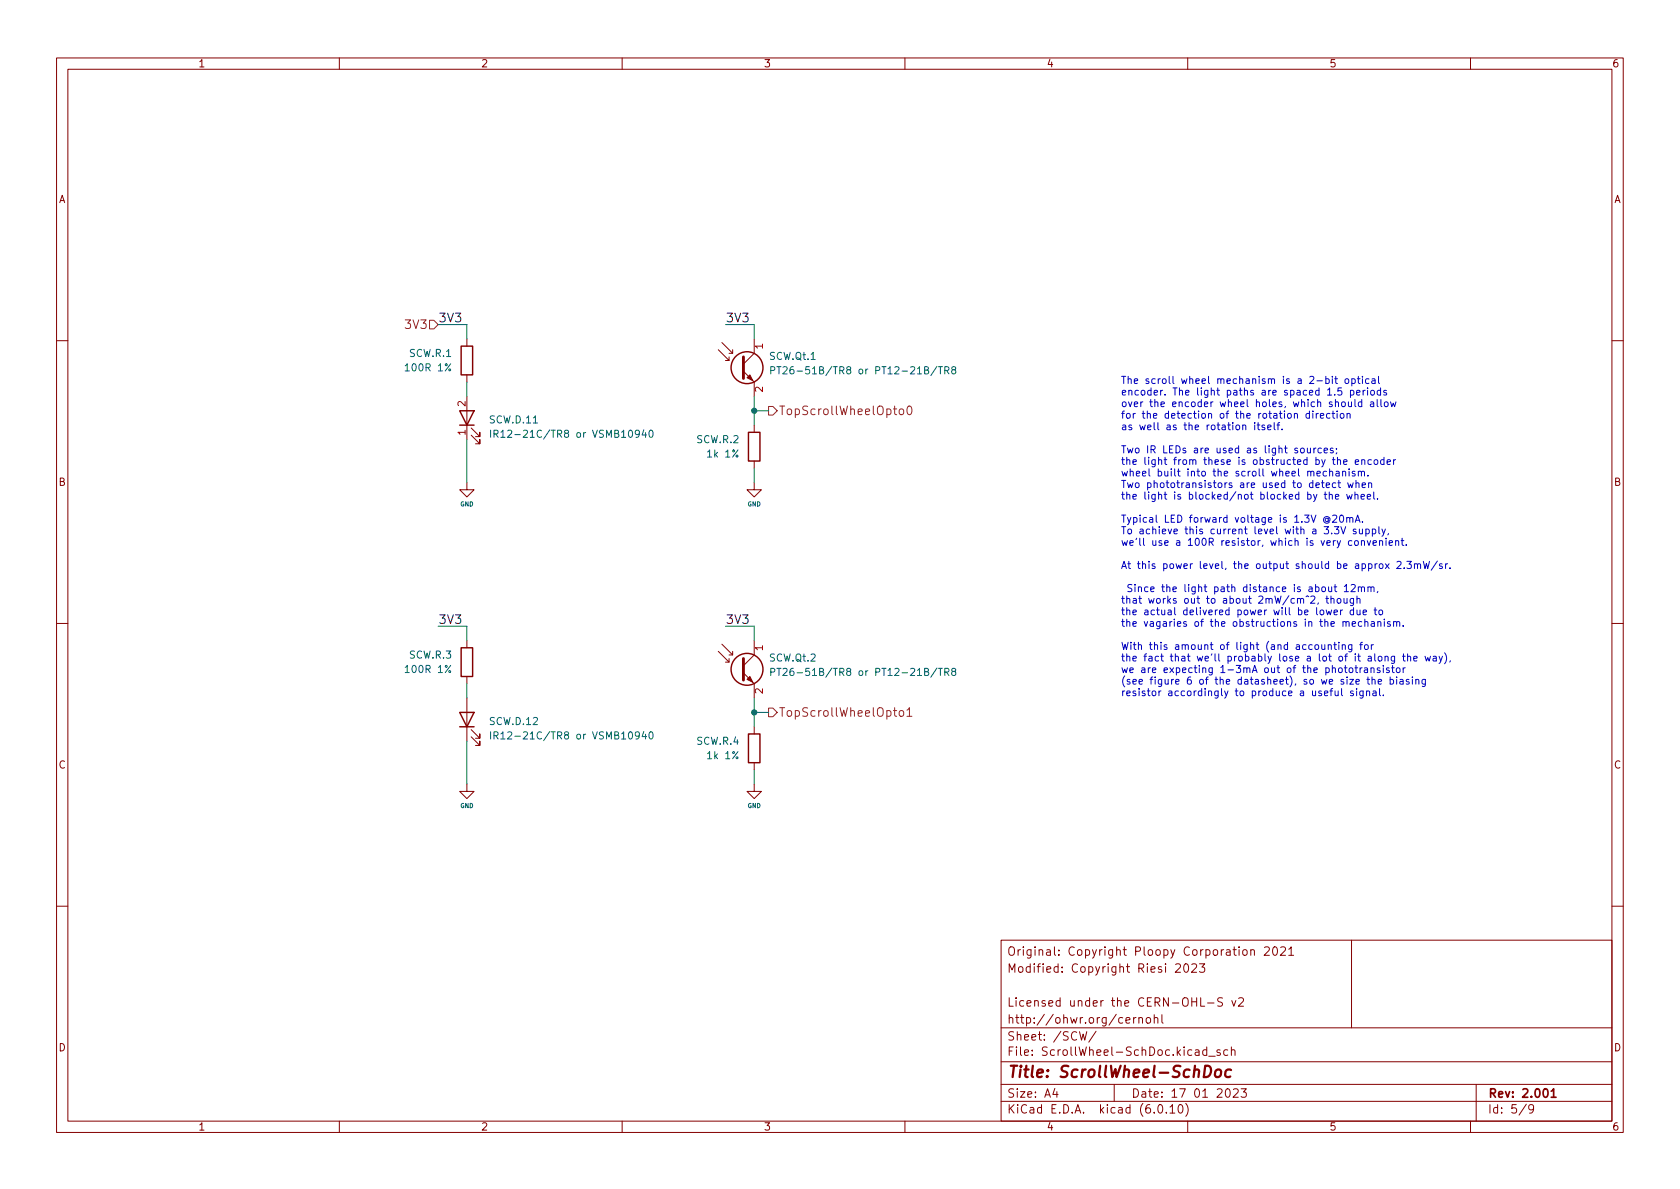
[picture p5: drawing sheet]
<svg xmlns="http://www.w3.org/2000/svg" width="297mm" height="210mm" viewBox="0 0 297 210" stroke-linecap="round" stroke-linejoin="round" font-family="sans-serif">
<g fill="none" stroke="#840000" stroke-width=".18">
<path d="M10 10.2h277v190.1h-277zM12 12.2h273v186.1h-273zM60 10.2v2M110 10.2v2M160 10.2v2M210 10.2v2M260 10.2v2M82.5 59.9v1.3M133.3 59.9v2.6l-1.9 1.9M10 60.2h2M82.5 66.3v1.3M82.5 70.1v7.6"/>
<path d="M83.3 77l1.5 1.5v-.8v.8h-.7M83.3 75.7l1.5 1.5v-.8v.8h-.7M127 61.8l1.9 1.9v-.6M127.6 60.6l1.9 1.9v-.7M128.3 63.7h.6M128.9 62.5h.6M131.4 65.7l1.9 1.9v2.5M133.3 75.2v1.2M285 60.2h2M82.5 85.3v1.3h1.3l-1.3 1.3-1.2-1.3h1.2M133.3 85.3v1.3h1.3l-1.3 1.3-1.2-1.3h1.2M133.3 81.5v1.3"/>
<path d="M10 110.2h2M82.5 113.3v1.2M82.5 119.6v1.3M127 115.2l1.9 1.9v-.6M127.6 113.9l1.9 1.9v-.6M128.3 117.1h.6M128.9 115.8h.6M131.4 119l1.9 1.9v2.5M133.3 113.3v2.5l-1.9 1.9M285 110.2h2M82.5 138.7v1.2h1.3l-1.3 1.3-1.2-1.3h1.2M82.5 123.4v7.7"/>
<path d="M83.3 130.3l1.5 1.5v-.7v.7h-.7M83.3 129l1.5 1.6v-.8v.8h-.7M133.3 138.7v1.2h1.3l-1.3 1.3-1.2-1.3h1.2M133.3 128.5v1.3M133.3 134.9v1.2M10 160.2h2M177 166.3h108v32h-108zM200.4 179.9v1M200.9 179.9l-.3 .1-.2 .2M201.4 179.9v1M204.1 179.4v1.5M205.4 179.4v1.3l.2 .2"/>
<path d="M207.9 170.6l.5-.2 .2 .2 .1 .3-.9 1h.9M209.4 170.6l.2-.2a.81 .81 0 0 1 .6 .7 .81 .81 0 0 1-.3 .8h-.1a.81 .81 0 0 1-.4-1.3zM210.7 170.6l.6-.2 .2 .2 .1 .3-1 1h1M212.1 170.4h.9l-.5 .6 .4 .1v.7l-.2 .1h-.4l-.2-.1M212.3 176.4v1.5h.7M213.5 177.4h1.1M216.1 176.5l-.5-.1-.3 .3 .1 .4 .7 .3v.4l-.2 .1h-.6M217.8 176.9l.3 1 .4-1M219 176.6l.6-.2 .2 .2 .1 .3-1 1h1M219.8 168.1l.2-.2 .4 .2 .1 .5-.1 .3h-.4l-.2-.1zM221.1 168.1l.3-.2 .3 .1 .1 .9M221.1 167.9v1"/>
<path d="M223.6 167.6l.5-.2 .3 .2v.3l-.9 1h.9M225.2 167.5l.2-.1a.81 .81 0 0 1 .5 .7 .81 .81 0 0 1-.3 .8h-.1a.81 .81 0 0 1-.6-.6 .81 .81 0 0 1 .3-.8zM226.4 167.6l.6-.2 .2 .2 .1 .3-.9 1h.9M227.9 167.9l.4-.5v1.5M227.9 168.9h.8M239 166.3v15.5M285 160.2h2M60 198.3v2M110 198.3v2M160 198.3v2M177 194.8h108M177 191.8h108"/>
<path d="M177 187.8h108M177 181.8h108M186.5 192.5l-.4 1h1M186.9 193v1M190.9 182.4l.3 1.5 .3-1 .3 1 .3-1.5M193.8 182.4l-1.3 1.9M197 191.8v3M199.1 180.4l.7-.1-.1-.3-.4-.1-.2 .2v.8h.6M201.4 180.1l.2-.2 .3 .1 .1 .9M202.7 180.1l.2-.2 .5 .2v.5l-.1 .3h-.4l-.2-.1zM204.1 180.1l.2-.2 .3 .1 .1 .9M204.9 195.4l.2-.1a.81 .81 0 0 1 .6 .7 .81 .81 0 0 1-.3 .8h-.2a.81 .81 0 0 1-.6-.6 .81 .81 0 0 1 .3-.8z"/>
<path d="M206.2 196.7v.1M206.9 195.8l.4-.5v1.5M206.9 196.8h.8M208.5 195.4l.1-.1a.81 .81 0 0 1 .6 .7 .81 .81 0 0 1-.3 .8h-.1a.81 .81 0 0 1-.6-.6 .81 .81 0 0 1 .3-.8zM209.6 195.1a1.72 1.72 0 0 1 0 2.3M210 198.3v2M213.4 185.7l-.5-.1-.3 .3v.4l.2 .3h.6M213.4 185.1v1.5M213.7 186.8h1.2M215.7 185.7l-.3-.1-.3 .2 .1 .3 .5 .1v.4h-.6M216.8 192.7l.2-.2a.81 .81 0 0 1 .6 .7 .81 .81 0 0 1-.3 .8h-.2a.81 .81 0 0 1-.3-1.3zM217.1 185.7l-.5-.1-.2 .3v.4l.1 .3h.6"/>
<path d="M217.7 185.8l.2-.2 .4 .1 .1 .9M217.7 185.1v1.5M218.1 192.7l.5-.2 .3 .2v.3l-.9 1h.9M219.4 192.5h1l-.5 .6 .4 .1v.7l-.2 .1h-.5l-.2-.1M260 198.3v2M261 191.8v6.5M269.9 195.3l-1.3 1.9M271.2 196l-.3 .3h-.3l-.3-.3 .1-.6 .5-.1 .2 .2a.99 .99 0 0 1-.4 1.3h-.3"/>
</g>
<path d="M273.1 192.6l.1-.1a.8 .8 0 0 1 .5 .8 .8 .8 0 0 1-.5 .7 .99 .99 0 0 1-.1-1.4zM274.3 193l.4-.5v1.5M274.3 194h.8" fill="none" stroke="#840000" stroke-width=".3"/>
<path d="M213.1 188.5h.5a1.08 1.08 0 0 1 .5 1 1.08 1.08 0 0 1-.8 1h-.5zM215 189.3a.52 .52 0 0 1 .5-.2 .52 .52 0 0 1 .4 .4l-.1 .6a.55 .55 0 0 1-.5 .4 .55 .55 0 0 1-.5-.4zM217.7 189.2a.66 .66 0 0 0-1 .3l-.1 .6 .2 .3 .1 .1 .6-.1" fill="none" stroke="#840000" stroke-width=".4"/>
<g fill="none" stroke="#840000" stroke-width=".25">
<path d="M81.3 72.6h2.5l-1.3 2.6zM81.3 75.2h2.5M81.5 61.2h2.1v5.1h-2.1zM132.3 76.4h2.1v5.1h-2.1zM81.5 114.5h2.1v5.1h-2.1zM81.3 126h2.5l-1.3 2.5zM81.3 128.5h2.5M132.3 129.8h2.1v5.1h-2.1z"/>
<circle cx="132.1" cy="65" r="2.82"/>
<circle cx="132.1" cy="118.4" r="2.82"/>
</g>
<path d="M131.4 63.1v3.8M131.4 116.5v3.8" fill="none" stroke="#840000" stroke-width=".51"/>
<g fill="#840000" stroke="#840000" stroke-width=".18">
<path d="M132.1 120.1l.5-.5 .5 1z"/>
<path d="M132.6 66.3l.5 1-1-.5z"/>
</g>
<g fill="none" stroke="#006464" stroke-width=".18">
<path d="M86.7 76.1v1.2M87.3 76.7h.7l.1-.2-.1-.3-.7-.1v1.2M87.6 76.7l.5 .6M88.6 76.4l.3-.3v1.2M88.6 77.3h.7M113.8 76l-.3 .9h.8M114.1 76.5v.8M114.9 76.2l.1-.1a.68 .68 0 0 1 .5 .6 .68 .68 0 0 1-.5 .6l-.1-.1-.2-.3zM136.3 65.5l.6-.1 .1-.1-.1-.3-.6-.2v1.3M137.4 64.8h.7M137.7 64.8v1.3M138.4 65l.5-.2 .3 .4-.8 .9h.8"/>
<path d="M165.9 64.8h.7M166.3 64.8v1.3M167.1 65.5l.6-.1 .1-.1-.1-.3-.6-.2v1.3M167.4 65.5l.4 .6M168.5 65.4l-.2-.3v-.1l.2-.2 .4 .1 .1 .2-.1 .2-.5 .1-.1 .2v.3l.2 .2h.2l.3-.2v-.3l-.3-.2M136.3 118.8h.6l.1-.2-.1-.3-.6-.1v1.3M137.4 118.2h.7M137.7 118.2v1.3M138.4 118.3l.5-.1 .3 .3-.8 1h.8M165.9 118.2h.7M166.3 118.2v1.3M167.1 118.8h.6l.1-.2-.1-.3-.6-.1v1.3"/>
<path d="M167.4 118.8l.4 .7M168.5 118.7l-.2-.2v-.2l.2-.1h.4l.1 .2-.1 .2-.5 .2-.1 .2v.2l.2 .3h.2l.3-.3v-.2l-.3-.3M86.7 129.4v1.3M87.3 130.1l.7-.1 .1-.2-.1-.3-.7-.1v1.3M87.6 130.1l.5 .6M88.6 129.8l.3-.4v1.3M88.6 130.7h.7M113.8 129.3l-.3 1h.8M114.1 129.8v.9M114.9 129.5l.1-.1a.68 .68 0 0 1 .5 .6 .68 .68 0 0 1-.5 .7l-.1-.1-.2-.4z"/>
</g>
<path d="M75.9 56.6h.8l.8 .8-.8 .8h-.8zM135.9 71.9h.8l.7 .7-.7 .8h-.8zM159.1 72.5l.2-.2 .4 .2 .1 .5-.2 .3h-.3l-.2-.1zM160.5 71.9l.2-.1a.83 .83 0 0 1 .6 .6 .83 .83 0 0 1-.3 .9h-.1a.82 .82 0 0 1-.4-1.4zM135.9 125.2h.8l.7 .8-.7 .7h-.8zM159.1 125.8l.2-.1 .4 .1 .1 .6-.2 .2-.3 .1-.2-.2zM160.4 125.6l.4-.5v1.6M160.4 126.7h.8" fill="none" stroke="#725600" stroke-width=".18"/>
<g fill="none" stroke="#0000c2" stroke-width=".18">
<path d="M221.8 74.7v.2M221.8 75.2v.8M222.3 75.2h.4M222.4 74.7v1.1l.3 .2M223.6 75.2h-.3l-.2 .1 .1 .2 .4 .1v.3h-.5M224.1 75.6l.6-.1v-.3h-.4l-.2 .1 .1 .6h.5M225.3 74.7v1.1l.2 .2M225.8 75.2h.5M226.3 74.7l-.3 .2v1.1M226.7 75.9v.1M230.1 79.3l.3-.1 .2 .3v.3l-.2 .3-.3-.1-.2-.2zM231.2 79.2v.8l.3 .1 .2-.1"/>
<path d="M231.5 73.2l-.3-.1-.3 .3 .1 .5h.5M231.5 72.7v1.3M231.7 79.2v.9M232.1 73.1v.9M232.3 79.2v.9M232.7 79.2l-.4 .3M232.7 73.1v.9M232.8 67.3h1M233.1 73.1l-.4 .3M233.5 73.5l.6-.1-.1-.2-.4-.1-.1 .2v.6h.5M233.6 79.3l-.3-.1-.3 .3 .2 .5h.4M234.1 79.7l.6-.2v-.2l-.4-.1-.2 .2 .1 .6h.5"/>
<path d="M234.4 67h.4l.2 .2-.1 .6h-.5M234.4 66.6v1.2M235.1 73.2l-.3-.1-.3 .3 .2 .5h.4M235.5 73.1h.5M235.6 66.6v.1M235.6 67v.8M235.7 72.7v1.1l.3 .2M235.7 79.3l-.3-.1-.2 .2 .1 .2 .4 .1v.3h-.5M236 67h.5M236.2 66.6v1l.3 .2M236.3 79.3v.1M236.4 73.1v.9"/>
<path d="M237.1 73.2l.3-.1 .2 .3v.3l-.2 .3-.3-.1-.1-.2zM237.2 68.6h-.6l-.1 .6 .2-.1h.4l.2 .2-.1 .4-.2 .2-.5-.2M237.3 71.1h.3l.3 .2v.4l-.3 .2h-.3l-.1-.2zM237.9 67h.3l.3 .2v.4l-.3 .2h-.3l-.1-.2zM238.2 73.2l.2-.1 .3 .1v.8M238.2 73.1v.9M238.4 71.1l.1 .8h.3l.2-.1M238.8 69.1l.3-.1 .3 .3-.1 .5h-.5M238.8 69v1.3M239 71.1v.8M239 67h.4l.2 .2-.1 .6h-.5M239 67v1.2"/>
<path d="M239.6 70.6v1.1l.1 .2M239.9 69.4l.6-.1-.1-.2-.4-.1-.1 .2v.6h.5M240 67h.5M240.2 66.6v1l.3 .2M240.8 71.1h-.4l-.2 .2 .1 .6h.5M240.8 70.6v1.3M240.9 66.6v.1M240.9 67v.8M241 69v.9M241.4 69l-.4 .3M241.8 68.6v.1M241.8 69v.9"/>
<path d="M242 67h-.3l-.3 .2 .2 .6h.4M242.3 71.1h.5l.1 .8M242.5 69.1l.3-.1 .2 .3v.3l-.2 .3-.3-.1-.2-.2zM242.6 67h.5v.8M242.9 71.4h-.4l-.2 .2 .2 .3h.4M243.1 67.3h-.4l-.2 .2 .2 .3h.4M243.5 70.6v1.1l.2 .2M243.7 66.6v1l.2 .2M244.1 69.1l-.4-.1-.2 .3 .1 .5h.5M244.1 68.6v1.3M244.2 70.6v1.1l.1 .2M244.9 71.1h.3l.2 .2v.4l-.2 .2h-.3l-.1-.2z"/>
<path d="M245.1 69.1l-.3-.1-.2 .2 .1 .2 .4 .1v.3h-.5M245.9 71.1l.2 .8 .2-.6 .3 .6 .2-.8M232.8 83.8l.7-.2-.1-.2-.4-.1-.2 .2 .1 .6h.5M234.1 87.4h.5M234.3 87v1.1l.3 .2M234.5 85.8l.6-.1-.1-.3h-.3l-.2 .2v.6h.5M234.5 83.4l-.3-.1-.3 .3 .2 .5h.4M234.8 91.8a.3 .3 0 0 0-.4-.1 .3 .3 0 0 0 0 .5 .3 .3 0 0 0 .4-.1M234.8 91.6v.5l.2 .1a.55 .55 0 0 0-.3-.9 .55 .55 0 0 0-.7 .6 .61 .61 0 0 0 .4 .6 .61 .61 0 0 0 .6-.1M235 87.5l.2-.1 .3 .1 .1 .8M235 87v1.3M235.1 83.5l.2-.2 .3 .1v.8"/>
<path d="M235.1 82.9v1.3M235.6 91.2l.5-.1 .3 .4-.8 .9h.8M235.9 93.1h.8l-.4 .5 .4 .1v.6l-.2 .1-.6-.1M236.1 87.8l.6-.1v-.2l-.4-.1-.2 .2 .1 .6h.5M236.2 85.4h-.4l-.2 .2 .1 .6h.5M236.2 83.4h.5l.1 .8M236.4 80l-.2 .3M236.5 81.4l.2-.1h.3v.8M236.5 85.4h.5M236.7 85v1l.3 .2M236.8 83.6l-.4 .1-.2 .2 .2 .3 .4-.1M237 91.2l.1-.1a.68 .68 0 0 1 .5 .6 .68 .68 0 0 1-.5 .7l-.1-.2-.2-.3z"/>
<path d="M237.1 93.1l.4 1.3 .4-1.3M237.4 83.5l.2-.2 .3 .1v.8M237.4 83.3v.9M237.6 81.7l.6-.1-.1-.3h-.4l-.1 .2v.6h.5M238.1 87.4l.3 .9 .2-.6 .2 .6 .3-.9M238.1 91.6l.2-.1 .3 .1 .1 .8M238.1 91.5v.9M238.3 85.4l.2 .8 .3-.6 .2 .6 .3-.8M238.5 82.9v.1M238.5 83.3v.9M238.7 91.7l.1-.2 .3 .1 .1 .8M239 95.7l-.3-.1-.3 .2 .1 .6h.5"/>
<path d="M239.6 83.4l-.3-.1-.2 .2v.2l.5 .1v.3h-.5M239.6 87.5l.1-.1 .3 .1 .1 .8M239.6 87v1.3M239.6 81.7l.6-.1v-.3h-.4l-.2 .2 .1 .6h.5M239.6 92.4l.4-1.3 .5 1.3M239.6 95.7l.3-.1 .3 .2v.4l-.3 .2h-.3l-.1-.2zM239.7 85.5l.2-.1h.3l.1 .8M239.7 93.6h-.3l-.1 .1v.2l.4 .1v.3h-.4M239.7 85v1.2M239.7 92h.6M240.2 83.5l.1-.2 .4 .1v.8M240.2 83.3v.9"/>
<path d="M240.3 93.6l.1 .7 .3 .1 .2-.1M240.7 87.8l.6-.1-.1-.2-.4-.1-.1 .2v.6h.5M240.7 83.5l.2-.2 .3 .1 .1 .8M240.7 95.7l.2-.1 .3 .1 .1 .7M240.7 95.6v.8M240.8 81.4l.2-.1h.3v.8M240.8 81.3v.8M240.8 85.8l.6-.1v-.3h-.4l-.2 .2 .1 .6h.5M240.9 92.2v.2M240.9 93.6v.8M241.5 93.6h.4l.2 .2-.1 .5h-.5M241.5 93.6v1.2"/>
<path d="M241.7 87.8l.6-.1v-.2l-.4-.1-.2 .2 .1 .6h.5M241.7 95.6l.3 .8 .3-.8M241.9 84.1v.1M242 85.5l.2-.1h.3v.8M242 85.4v.8M242.5 81.3h-.4l-.2 .2 .1 .6h.5M242.6 93.6h.4l.3 .2-.2 .5h-.5M242.6 93.6v1.2M242.8 96l.6-.1-.1-.2-.4-.1-.1 .2v.6h.5M242.9 87v1.1l.2 .2M243 81.4l.2-.1 .4 .1v.5l-.1 .2h-.3l-.2-.1zM243.6 88.1v.2"/>
<path d="M243.8 93.1v1.1l.2 .2M243.9 95.7l.2-.1 .3 .1 .1 .7M243.9 95.6v.8M244 99.8l.3-.1 .2 .2v.4l-.2 .2h-.3l-.1-.2zM244.3 93.6l.3 .8M244.7 81.3h-.4l-.2 .2 .1 .6h.5M244.7 80.9v1.2M244.9 93.6l-.4 1.1-.2 .1M244.9 99.7l.7 .8M245.1 95.2v.1M245.1 95.6v.8M245.2 81.7l.7-.1-.1-.3h-.4l-.2 .2 .1 .6h.5"/>
<path d="M245.5 94.3l-.1 .3M245.6 96l.6-.1v-.2l-.4-.1-.2 .2 .1 .6h.5M245.6 99.7l-.7 .8M246.4 81.3v.8M246.8 81.3l-.4 .2M246.8 95.7l.1-.1 .3 .1 .1 .7M246.8 95.6v.8M247 99.4l.5-.1 .2 .3-.8 .9h.8M247.7 95.6h.5M247.9 95.2v1.1l.3 .1M248.6 96.3v.1M248.8 99.3h.7l-.4 .5 .4 .1v.5l-.2 .1-.5-.1"/>
<path d="M250.1 99.8l.2-.1 .3 .1v.7M250.1 99.7v.8M250.6 99.9l.2-.2 .3 .1 .1 .7M251.7 99.3l.3 1.2 .2-.9 .2 .9 .3-1.2M254.1 99.2l-1.1 1.6M255 99.8l-.3-.1-.2 .2 .1 .2 .4 .1v.3h-.5M255.6 99.7v.8M256 99.7l-.4 .2M231.8 105.5l.4-.1 .3 .4-.8 .9h.8M233.1 106.6l-.1 .3M233.7 114l.1 .8h.3l.1-.1M233.8 103.8h.3l.3 .2v.4l-.3 .2h-.3l-.1-.2z"/>
<path d="M234.2 114v.8M234.4 105.8h.5M234.5 107.9l.2 .8 .3-.6 .2 .6 .2-.8M234.6 105.4v1.1l.3 .2M234.8 114.1l.2-.1 .3 .1 .1 .7M234.8 114v.8M234.9 103.8l.1 .8h.3l.1-.1M235.3 105.9l.2-.1 .3 .1 .1 .8M235.3 105.4v1.3M235.4 103.8v.8M235.8 114h.5M235.9 108.3l.6-.1-.1-.3h-.3l-.2 .2v.6h.5"/>
<path d="M235.9 103.8h.5M236 113.6v1.1l.3 .1M236.1 103.4v1l.3 .2M236.5 105.9l.3-.1 .3 .3v.3l-.3 .3-.3-.1-.1-.2zM236.7 113.6v.1M236.7 114v.8M237 107.9v.8M237.3 114.1l.2-.1 .3 .1 .1 .7M237.3 114v.8M237.4 107.9l-.4 .2M237.6 105.8l.1 .8 .3 .1 .2-.2M237.7 103.7l.4-.3v1.2"/>
<path d="M237.7 104.6h.7M237.7 118.1h.5M237.9 117.7v1.1l.3 .1M238 110.1l.2-.2 .3 .1v.8M238.2 105.8v.9M238.7 118.2l.3-.1 .2 .2v.4l-.2 .2h-.3l-.2-.2zM238.9 103.5l.5-.1 .2 .3-.8 .9h.8M239 114v1l-.2 .3-.3-.1M239 114.1l-.3-.1-.3 .2 .1 .6h.5M239.1 110.3l.6-.1-.1-.2-.3-.1-.2 .2v.6h.5M239.3 105.8v1.1l-.2 .2-.3-.1M239.3 105.9l-.3-.1-.3 .3 .1 .5h.5"/>
<path d="M239.3 107.9h-.3l-.3 .2 .1 .6h.5M239.3 107.4v1.3M239.6 118.1h.4M239.7 117.7v1.1l.3 .1M239.9 105.9l.2-.1 .3 .1 .1 .8M239.9 107.9l.1 .8h.3l.2-.1M239.9 105.4v1.3M240.2 103.9l.1-.1h.4v.8M240.2 103.8v.8M240.4 114h.5M240.5 107.9v.8M240.5 118.1v.8"/>
<path d="M240.7 104l.2-.2h.3l.1 .8M240.8 110l-.4-.1-.2 .3 .1 .5h.5M240.8 118.1l-.3 .2M240.9 113.6l-.3 .2v1M241 108.3l.6-.1v-.3h-.4l-.2 .2 .1 .6h.5M241.3 118.2h.4l.1 .7M241.3 110l.2-.1 .3 .1 .1 .8M241.3 109.5v1.3M241.4 114.1l.3-.1 .2 .2v.4l-.2 .2h-.3l-.1-.2zM241.8 118.4l-.4 .1-.2 .1 .2 .3h.4M241.9 103.9l.1-.1h.3l.1 .8M241.9 119.7v1.1l.3 .2"/>
<path d="M241.9 103.8v.8M241.9 116.1h.5l.1 .8M242.4 104l.2-.2h.3v.8M242.4 118.2l.2-.1 .3 .1v.7M242.4 118.1v.8M242.5 110h.4l.1 .8M242.5 116.4h-.5l-.1 .2 .1 .3 .5-.1M242.5 114v.8M242.6 119.7v1.3M242.8 114l-.3 .2M242.9 107.9h.5M243 110.2l-.4 .1-.2 .2 .2 .3 .4-.1"/>
<path d="M243.1 115.6v1.1l.2 .2M243.1 107.4v1.1l.3 .2M243.6 104.6l-.1 .2M243.6 110l.2-.1 .3 .1 .1 .8M243.6 109.9v.9M243.7 116.2l.2-.2 .4 .2v.5l-.1 .1-.3 .1-.2-.1zM243.9 107.9h.3l.3 .2v.4l-.3 .2h-.3l-.1-.2zM244 118.2l-.3-.1-.2 .2 .1 .2 .4 .1v.3h-.5M244.6 117.7v.1M244.6 118.1v.8M244.8 109.5v.1M244.8 109.9v.9"/>
<path d="M244.9 116.2l.2-.2 .3 .1v.8M244.9 116v.9M245.6 118.2l-.3-.1-.2 .2 .1 .2 .4 .1v.3h-.5M245.8 110l-.3-.1-.2 .2 .1 .2 .4 .1v.3h-.5M245.8 119.7v1.3M246 118.1h.5M246.2 117.7v1.1l.3 .1M246.4 110l.2-.1 .3 .1v.8M246.4 109.9v.9M246.6 116v1.1l-.3 .2h-.3M246.6 116.1l-.4-.1-.2 .3 .1 .5h.5M246.9 110.1l.2-.2 .3 .1 .1 .8"/>
<path d="M246.9 119.7v.1M247 118.2l.3-.1 .2 .2v.4l-.2 .2h-.3l-.1-.2zM248 116h.5M248.1 110.6v.2M248.1 118.1v.8M248.1 115.6v1.1l.4 .2M248.3 100.4v.1M248.5 118.1l-.4 .2M248.9 116.2l.2-.2 .3 .1v.8M248.9 115.6v1.3M249.7 119.7v.1M250 116.5l.6-.1-.1-.3-.4-.1-.1 .2v.6h.5"/>
<path d="M252 116l.2 .9 .2-.6 .3 .6 .2-.9M253.4 116.1h.5l.1 .8M254 116.4h-.5l-.1 .2 .1 .3 .5-.1M254.4 116l.3 .9M255 116l-.4 1.2-.2 .1M255.4 115.4a1.46 1.46 0 0 1 0 2M256.4 100.4v.1M256.4 116.8l-.1 .3M235.1 122.2h.5M235.6 121.8l-.3 .1v1.1M236.1 122.2v.8h.3l.2-.1M236.6 122.2v.8"/>
<path d="M237.2 121.8v1l.2 .2M239.3 122.2h-.3l-.2 .2v.1l.5 .2v.3h-.5M239.9 122.2v.8M241 122.2v1l-.2 .3-.3-.1M241 122.2h-.3l-.3 .2 .1 .6h.5M241.6 122.3l.2-.1h.3l.1 .8M241.6 122.2v.8M241.7 120.1h.5M242.6 120.3l.2-.2 .3 .1v.8M242.8 122.2h.5v.8M243.3 122.5h-.4l-.2 .2 .2 .3h.4M243.7 120.6l.6-.2-.1-.2-.3-.1-.2 .2v.6h.5"/>
<path d="M243.9 121.8v1l.2 .2M244.6 122.9v.1M245.8 120.2l.4-.1 .2 .3-.1 .5h-.5M246.9 120.1v.9M247.5 120.2h.5l.1 .8M248.1 120.4l-.4 .1-.2 .2 .2 .3 .4-.1M249.1 120.2l-.3-.1-.2 .2 .1 .2 .4 .1v.3h-.5M249.7 120.1v.9M250.3 120.3l.2-.2 .3 .1 .1 .8M250.3 120.1v.9M252 120.1v1.1l-.2 .2-.3-.1M252 120.2l-.3-.1-.3 .3 .1 .5h.5"/>
</g>
<g fill="none" stroke="#009600" stroke-width=".18">
<path d="M77.5 57.4h5v2.5M128.3 57.4h5v2.5M82.5 67.6v2.5M82.5 77.7v7.6M133.3 72.6h2.6M133.3 70.1v5.1M133.3 82.8v2.5M77.5 110.7h5v2.6M128.3 110.7h5v2.6M82.5 120.9v2.5M82.5 131.1v7.6M133.3 123.4v5.1"/>
<path d="M133.3 136.1v2.6M133.3 126h2.6"/>
</g>
<g fill="#009600" stroke="#009600" stroke-width=".18">
<circle cx="133.3" cy="126" r=".46"/>
<circle cx="133.3" cy="72.6" r=".46"/>
</g>
<text font-size="2.8" fill="#840000" x="178" y="190.6">Title: ScrollWheel-SchDoc</text>
<g font-size="2.1" fill="#725600">
<text x="71.9" y="58.2">3V3</text>
<text x="137.6" y="73.4">TopScrollWheelOpto0</text>
<text x="137.6" y="126.7">TopScrollWheelOpto1</text>
</g>
<g font-size="2.1" fill="#0f0f0f">
<text x="77.5" y="57">3V3</text>
<text x="128.3" y="57">3V3</text>
<text x="77.5" y="110.3">3V3</text>
<text x="128.3" y="110.3">3V3</text>
</g>
<g font-size="2.1" fill="#840000">
<text x="178" y="172">Modified: Copyright Riesi 2023</text>
<text x="178" y="169">Original: Copyright Ploopy Corporation 2021</text>
<text x="178" y="178">Licensed under the CERN-OHL-S v2</text>
<text x="178" y="184">Sheet: /SCW/</text>
<text x="178" y="181">http://ohwr.org/cernohl</text>
<text x="178" y="186.7">File: ScrollWheel-SchDoc.kicad_sch</text>
<text x="178" y="196.9">KiCad E.D.A. kicad (6.0.10)</text>
<text x="178" y="194.1">Size: A4</text>
<text x="200" y="194.1">Date: 17 01 2023</text>
<text x="263" y="194.1">Rev: 2.001</text>
<text x="263" y="196.9">Id: 5/9</text>
</g>
<g font-size="1.8" fill="#840000">
<text x="35" y="11.9">1</text>
<text x="85" y="11.9">2</text>
<text x="135" y="11.9">3</text>
<text x="185" y="11.9">4</text>
<text x="235" y="11.9">5</text>
<text x="285" y="11.9">6</text>
<text x="10.3" y="35.9">A</text>
<text x="285.3" y="35.9">A</text>
<text x="10.3" y="85.9">B</text>
<text x="285.3" y="85.9">B</text>
<text x="10.3" y="135.9">C</text>
<text x="285.3" y="135.9">C</text>
<text x="10.3" y="185.9">D</text>
<text x="285.3" y="185.9">D</text>
<text x="35" y="199.9">1</text>
<text x="85" y="199.9">2</text>
<text x="135" y="199.9">3</text>
<text x="185" y="199.9">4</text>
<text x="235" y="199.9">5</text>
<text x="285" y="199.9">6</text>
</g>
<g font-size="1.8" fill="#006464">
<text x="72" y="65.7">100R 1%</text>
<text x="72.4" y="63.1">SCW.R.1</text>
<text x="136.1" y="63.6">SCW.Qt.1</text>
<text x="139.3" y="66.2">PT26-51B/TR8 or PT12-21B/TR8</text>
<text x="86.7" y="74.9">SCW.D.11</text>
<text x="89.2" y="77.4">IR12-21C/TR8 or VSMB10940</text>
<text x="123.2" y="78.4">SCW.R.2</text>
<text x="125.3" y="80.9">1k 1%</text>
<text x="72" y="119">100R 1%</text>
<text x="72.4" y="116.5">SCW.R.3</text>
<text x="136.1" y="117">SCW.Qt.2</text>
<text x="139.3" y="119.5">PT26-51B/TR8 or PT12-21B/TR8</text>
<text x="86.7" y="128.2">SCW.D.12</text>
<text x="89.2" y="130.7">IR12-21C/TR8 or VSMB10940</text>
<text x="123.2" y="131.7">SCW.R.4</text>
<text x="125.3" y="134.2">1k 1%</text>
</g>
<g font-size="1.8" fill="#a90000">
<text x="134.9" y="61.7" transform="rotate(-90 134.9 61.7)">1</text>
<text x="82.3" y="71.9" transform="rotate(-90 82.3 71.9)">2</text>
<text x="134.9" y="69.3" transform="rotate(-90 134.9 69.3)">2</text>
<text x="82.3" y="76.9" transform="rotate(-90 82.3 76.9)">1</text>
<text x="134.9" y="115" transform="rotate(-90 134.9 115)">1</text>
<text x="134.9" y="122.7" transform="rotate(-90 134.9 122.7)">2</text>
</g>
<g font-size="1.8" fill="#0000c2">
<text x="198.1" y="67.9">The scroll wheel mechanism is a 2-bit optical</text>
<text x="198.1" y="69.9">encoder. The light paths are spaced 1.5 periods</text>
<text x="198.1" y="72">over the encoder wheel holes, which should allow</text>
<text x="198.1" y="74">for the detection of the rotation direction</text>
<text x="198.1" y="76.1">as well as the rotation itself.</text>
<text x="198.1" y="80.2">Two IR LEDs are used as light sources;</text>
<text x="198.1" y="82.2">the light from these is obstructed by the encoder</text>
<text x="198.1" y="84.2">wheel built into the scroll wheel mechanism.</text>
<text x="198.1" y="86.3">Two phototransistors are used to detect when</text>
<text x="198.1" y="88.3">the light is blocked/not blocked by the wheel.</text>
<text x="198.1" y="92.4">Typical LED forward voltage is 1.3V @20mA.</text>
<text x="198.1" y="94.5">To achieve this current level with a 3.3V supply,</text>
<text x="198.1" y="96.5">we'll use a 100R resistor, which is very convenient.</text>
<text x="198.1" y="100.6">At this power level, the output should be approx 2.3mW/sr.</text>
<text x="198.1" y="106.7">that works out to about 2mW/cm^2, though</text>
<text x="198.6" y="104.7">Since the light path distance is about 12mm,</text>
<text x="198.1" y="108.8">the actual delivered power will be lower due to</text>
<text x="198.1" y="110.8">the vagaries of the obstructions in the mechanism.</text>
<text x="198.1" y="114.9">With this amount of light (and accounting for</text>
<text x="198.1" y="117">the fact that we'll probably lose a lot of it along the way),</text>
<text x="198.1" y="119">we are expecting 1-3mA out of the phototransistor</text>
<text x="198.1" y="121">(see figure 6 of the datasheet), so we size the biasing</text>
<text x="198.1" y="123.1">resistor accordingly to produce a useful signal.</text>
</g>
<g font-size="1.1" fill="#006464">
<text x="81.4" y="89.5">GND</text>
<text x="132.2" y="89.5">GND</text>
<text x="81.4" y="142.9">GND</text>
<text x="132.2" y="142.9">GND</text>
</g>
</svg>
